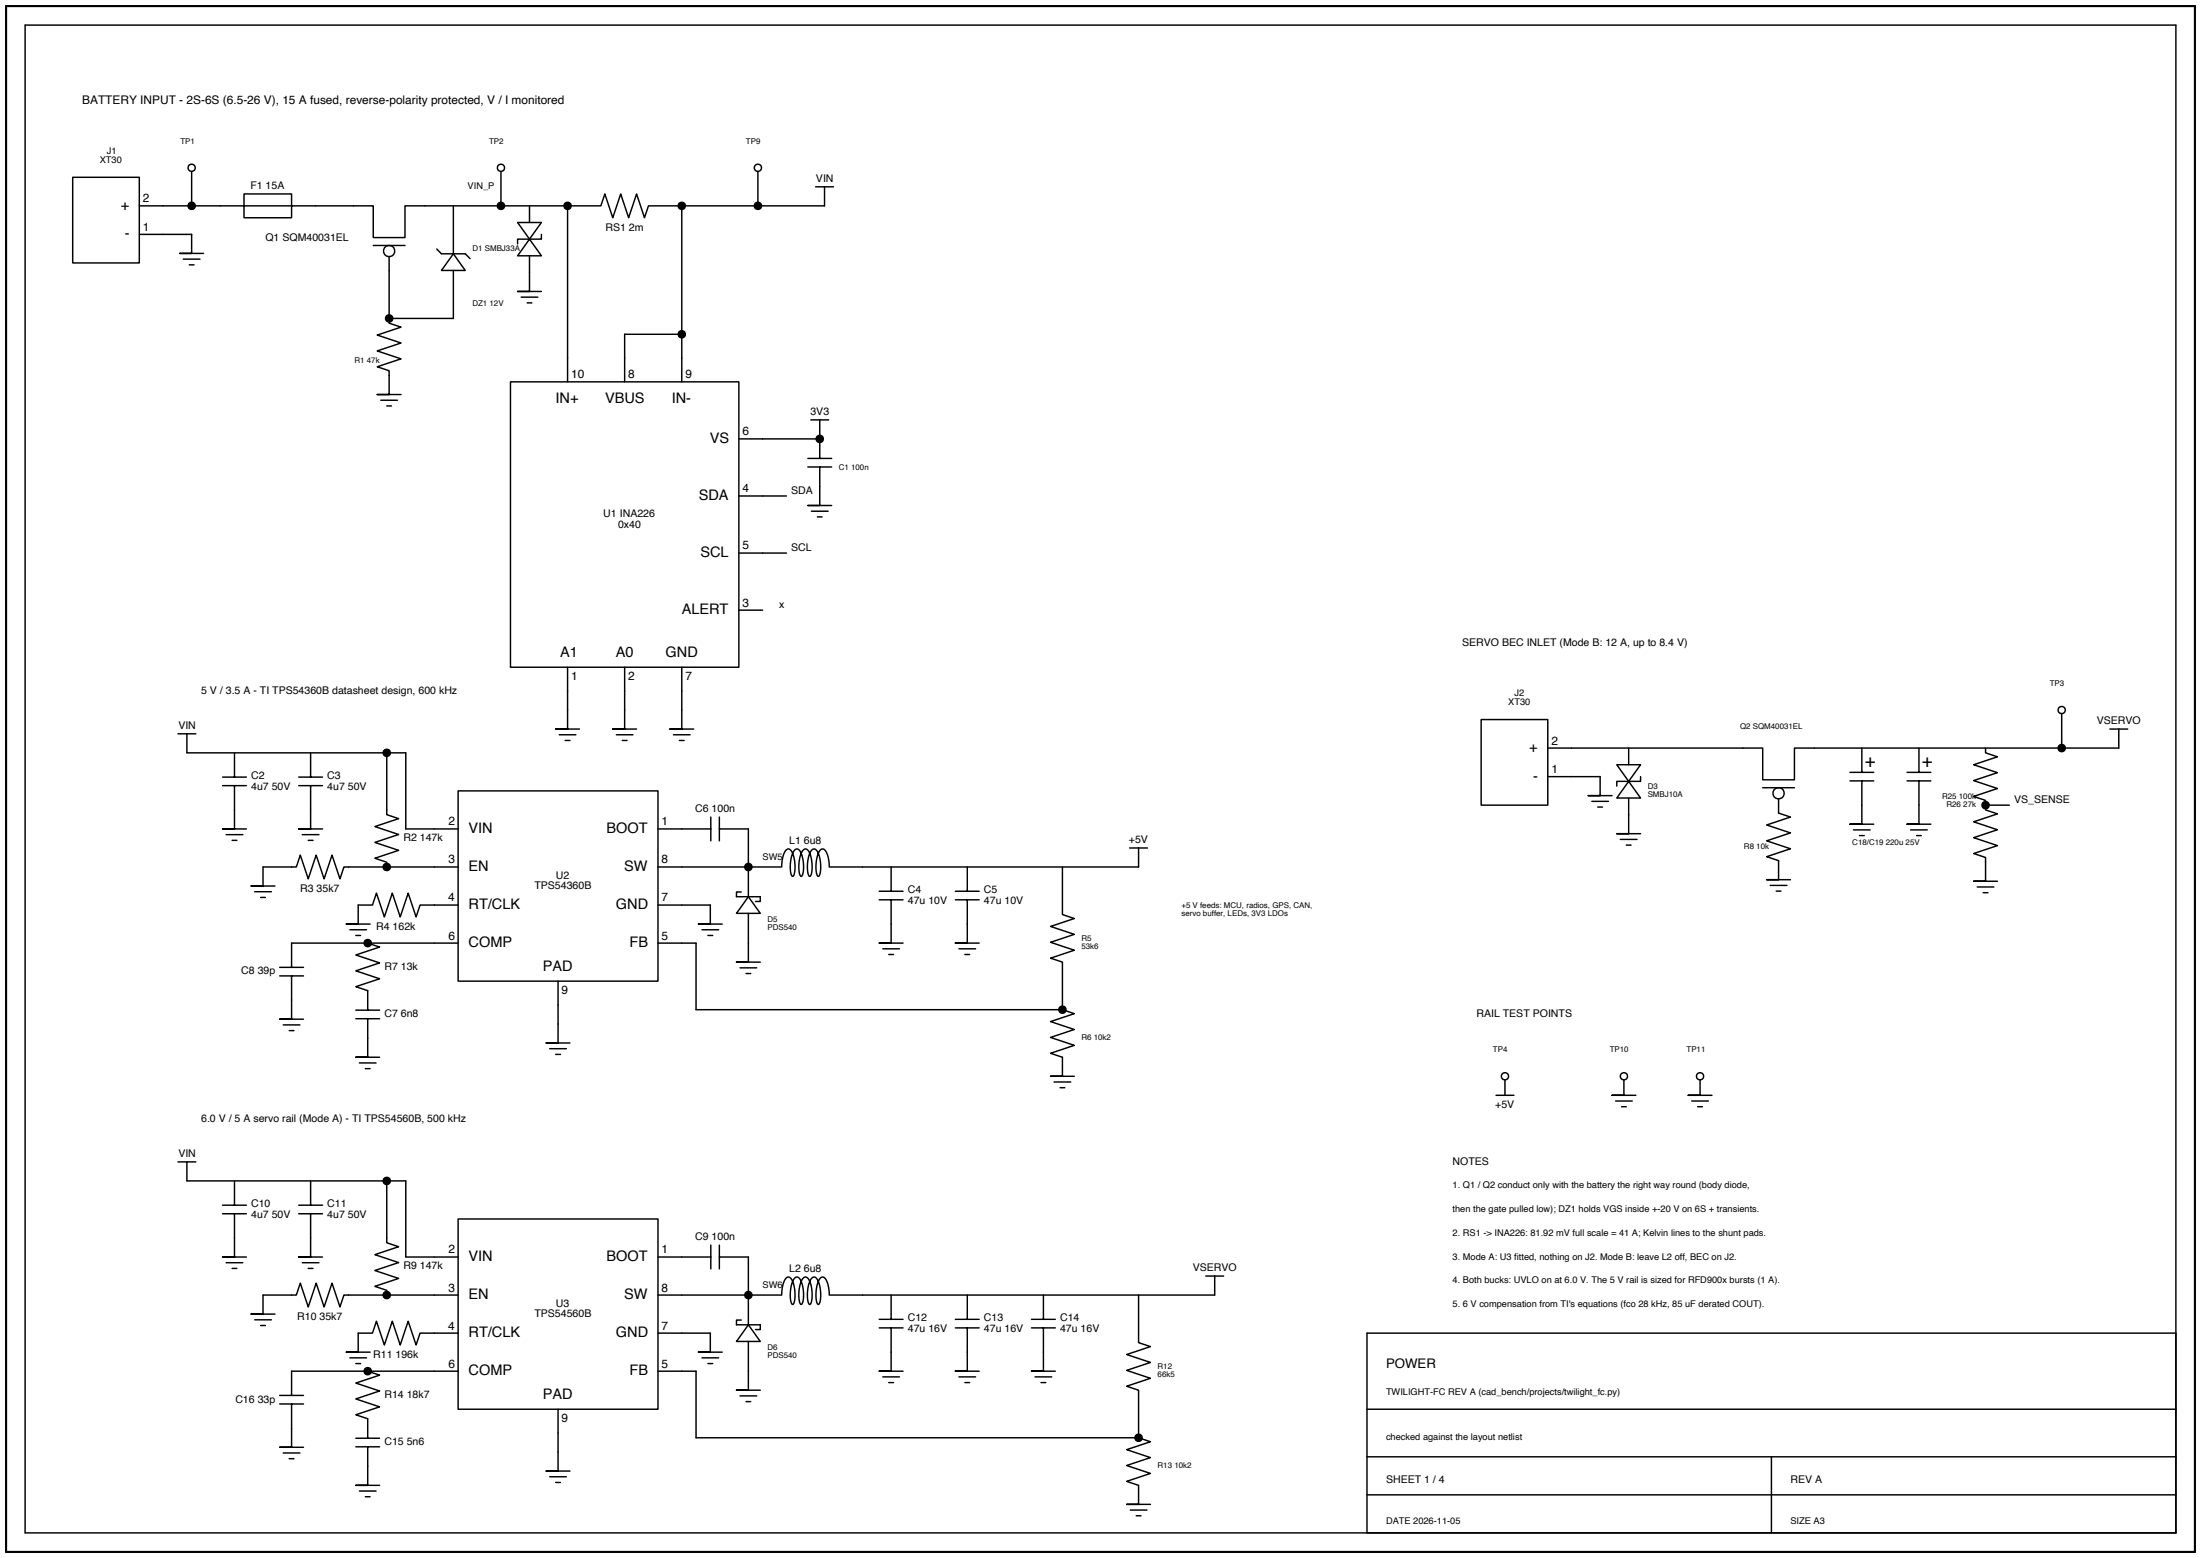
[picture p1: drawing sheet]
<svg xmlns="http://www.w3.org/2000/svg" width="587mm" height="416mm" viewBox="0 0 587 416" stroke-linecap="round" stroke-linejoin="round" font-family="sans-serif">
<g fill="none" stroke="#000" stroke-width=".39">
<path d="M6.7 6.7h574v402.6h-574zM19.4 47.3h17.8v22.9h-17.8zM37.2 55h27.9v-3.2h12.7v6.3h-12.7v-3.1h34.5v8.4h8.5v-8.4h43.4M51.2 44.8v10.2M121 55v12.8M133.7 44.8v10.2M138.1 59.4h6.4l-3.2 4.5zM141.3 55v4.4M151.5 55h8.9l1-3.2 2.1 6.3 2.2-6.3 2.1 6.3 2.1-6.3 2.1 6.3 1.1-3.1h8.9M151.5 55v47M182 55v47M202.3 44.8v10.2"/>
<path d="M217.7 49.9h4.7M220.1 49.9v5.1h-38.1M37.2 62.6h14v5.1h-3.2h6.3M48.9 69.2h4.5M50.5 70.7h1.3M99.6 65.5h8.5M103.9 68.5v16.5M116.6 66.5l1.2 1.3h6.4l1.2 1.2M121 67.8l3.2 4.4h-6.4zM121 72.2v12.8h-17.1M139.1 79.3h4.4M141.3 63.9l3.2 4.4h-6.4z"/>
<path d="M141.3 68.3v9.5h-3.2h6.4M144.5 62.6v1.3h-6.4v1.2M103.9 85v1.3l3.1 1-6.3 2.2 6.3 2.1-6.3 2.1 6.3 2.1-6.3 2.1 3.2 1.1v6.3h-3.2h6.3M140.7 80.9h1.3M182 89.3h-15.3v12.7M101.6 106.9h4.5M103.2 108.4h1.3M136.2 102h61v76.2h-61zM197.2 117.2h21.6M216.4 112.1h4.8M218.8 112.1v10.3M197.2 132.4h12.7"/>
<path d="M215.6 122.4h6.4M215.6 124.7h6.4M216.6 136.5h4.4M218.2 138h1.2M218.8 124.7v10.3h-3.2h6.4M197.2 147.7h12.7M151.5 178.2v16.5h-3.2h6.4M166.7 178.2v16.5h-3.2h6.4M182 178.2v16.5h-3.2h6.3M197.2 162.9h6.4M47.5 195.9h4.8M49.9 195.9v5.1h58.4v20.3h14"/>
<path d="M149.3 196.2h4.4M150.8 197.7h1.3M164.5 196.2h4.4M166.1 197.7h1.3M179.7 196.2h4.5M181.3 197.7h1.3M395.3 192.1h17.8v22.9h-17.8zM434.7 199.7v4.5M496.9 199.7v6.5M512.2 199.7v6.5M529.9 199.7v1.3l3.2 1.1-6.3 2.1 6.3 2.1-6.3 2.1 6.3 2.1-6.3 2.2 3.1 1v1.3M550.3 189.6v10.1"/>
<path d="M563.1 194.7h4.8M565.5 194.7v5h-86.6v8.5h-8.4v-8.5h-57.4M59.4 207.5h6.4M59.4 209.8h6.4M62.6 209.8v11.5h-3.2h6.4M62.6 201v6.5M79.7 207.5h6.4M79.7 209.8h6.4M82.9 209.8v11.5h-3.2h6.4M82.9 201v6.5M103.2 201v16.5l3.2 1.1-6.4 2.1 6.4 2.1-6.4 2.1 6.4 2.1-6.4 2.2 3.2 1v1.3M122.3 211.2h53.3v50.8h-53.3z"/>
<path d="M189.7 218.2v6.3M192 218.2v6.3M413.1 207.4h14v5h-3.2h6.3M424.9 214h4.4M426.4 215.5h1.3M431.5 204.2h6.4l-3.2 4.4zM434.7 208.6l3.2 4.5h-6.4zM434.7 213.1v9.5h-3.2h6.4M437.9 207.4v1.2h-6.4v1.3M470.5 210.3h8.4M474.7 213.3v3.8l3.2 1.1-6.4 2.1 6.4 2.1-6.4 2.1 6.4 2.1-6.4 2.1 3.2 1.1v5.1h-3.2h6.4M493.7 206.2h6.4"/>
<path d="M493.7 208.5h6.4M496.9 208.5v11.6h-3.2h6.4M509 206.2h6.3M509 208.5h6.3M512.2 208.5v11.6h-3.2h6.3M529.9 215v1.3l3.2 1-6.3 2.1 6.3 2.1-6.3 2.2 6.3 2.1-6.3 2.1 3.1 1.1v6.3h-3.1h6.3M529.9 215h6.4M60.4 222.9h4.4M61.9 224.4h1.3M68 238.1h4.4M69.6 239.6h1.2M80.7 222.9h4.4"/>
<path d="M82.3 224.4h1.2M122.3 231.5h-30.5l-1.1 3.2-2.1-6.4-2.1 6.4-2.1-6.4-2.1 6.4-2.1-6.4-1.1 3.2h-8.9v5.1h-3.2h6.4M175.6 221.3h14.1M192 221.3h7.7v18.1M197.8 238.2h-1.2v1.2h6.3v1.3h-1.3M199.7 239.4l3.2 4.5h-6.3zM234.7 238h6.3M237.8 231.5v6.5M255 238h6.3M258.2 231.5v6.5M283.6 231.5v12.7l3.1 1.1-6.3 2.1 6.3 2.1-6.3 2.1 6.3 2.1-6.3 2.1 3.2 1.1v12.7M301.5 226.4h4.8"/>
<path d="M303.9 226.4v5.1h-82.6a5.8 5.8 0 0 0-1.5-4.8 1.66 1.66 0 0 0-1.6 1.7l-.4 2.6a3.2 3.2 0 0 0 .7 3 7.2 7.2 0 0 0 0-5.9 1.3 1.3 0 0 0-1.6-1.3 7.8 7.8 0 0 0-1.3 6.3l.5 .9a5.4 5.4 0 0 0 .5-4.4 3.7 3.7 0 0 0-1.5-2.9 2.02 2.02 0 0 0-1.5 1.9l-.4 2.1a4 4 0 0 0 .6 3.3 5 5 0 0 0 .5-4.2 4 4 0 0 0-1.4-3.1 1.84 1.84 0 0 0-1.6 1.8l-.4 2.6a4 4 0 0 0 .6 2.9 3.2 3.2 0 0 0 .7-3 5.5 5.5 0 0 0-1.6-4.3 1.69 1.69 0 0 0-1.5 1.7l-.5 3.1h-33M432.5 224.1h4.4M434.1 225.7h1.2M472.5 236.4h4.4M474.1 237.9h1.2M494.7 221.6h4.4M496.3 223.1h1.3M509.9 221.6h4.5M511.5 223.1h1.3M527.7 236.8h4.5M529.3 238.4h1.3M74.6 258.3h6.4"/>
<path d="M93.4 248.3h4.4M95 249.8h1.2M98.1 251.8l3.2 1.1-6.3 2.1 6.3 2.1-6.3 2.1 6.3 2.1-6.3 2.2 3.1 1v5.2M122.3 241.7h-10.2l-1 3.1-2.2-6.3-2.1 6.3-2.1-6.3-2.1 6.3-2.1-6.3-1.1 3.2h-3.8v5h-3.2h6.4M122.3 251.8h-44.5v6.5M175.6 241.7h14v5h-3.2h6.4M175.6 251.8h10.2v17.8h97.8M187.4 248.3h4.4M188.9 249.8h1.3M197.5 258.4h4.5M199.1 259.9h1.3M199.7 243.9v13h-3.1h6.3"/>
<path d="M234.7 240.3h6.3M235.6 253.3h4.5M237.2 254.9h1.3M237.8 240.3v11.5h-3.1h6.3M255 240.3h6.3M255.9 253.3h4.5M257.5 254.9h1.3M258.2 240.3v11.5h-3.2h6.3M74.6 260.6h6.4M75.6 273.7h4.4M77.2 275.2h1.3M77.8 260.6v11.5h-3.2h6.4"/>
<path d="M95 269.7h6.3M95 272h6.3M98.1 272v10.3h-3.1h6.3M148.9 262v16.5h-3.1h6.3M283.6 269.6l3.1 1.1-6.3 2.1 6.3 2.1-6.3 2.1 6.3 2.1-6.3 2.1 3.2 1.1v5.1h-3.2h6.3M95.9 283.8h4.5M97.5 285.3h1.3M146.7 280h4.5M148.3 281.5h1.3M281.3 288.9h4.5M282.9 290.4h1.3M399.3 292.5h4.8"/>
<path d="M401.7 287.4v5.1M431.2 294h4.4M432.8 295.5h1.3M433.4 287.4v5.1h-3.2h6.4M451.5 294h4.5M453.1 295.5h1.3M453.7 287.4v5.1h-3.1h6.3M47.5 310.2h4.8M49.9 310.2v5.1h58.4v20.3h14M62.6 315.3v6.5M82.9 315.3v6.5M103.2 315.3v16.5l3.2 1.1-6.4 2.1 6.4 2.1-6.4 2.1 6.4 2.1-6.4 2.2 3.2 1v1.3"/>
<path d="M59.4 321.8h6.4M59.4 324.1h6.4M60.4 337.2h4.4M61.9 338.7h1.3M62.6 324.1v11.5h-3.2h6.4M79.7 321.8h6.4M79.7 324.1h6.4M80.7 337.2h4.4M82.3 338.7h1.2M82.9 324.1v11.5h-3.2h6.4M122.3 325.5h53.3v50.8h-53.3zM175.6 335.6h14.1"/>
<path d="M189.7 332.5v6.3M192 332.5v6.3M192 335.6h7.7v18.1M68 352.4h4.4M69.6 353.9h1.2M122.3 345.8h-30.5l-1.1 3.2-2.1-6.4-2.1 6.4-2.1-6.4-2.1 6.4-2.1-6.4-1.1 3.2h-8.9v5.1h-3.2h6.4M122.3 356h-10.2l-1 3.1-2.2-6.3-2.1 6.3-2.1-6.3-2.1 6.3-2.1-6.3-1.1 3.2h-3.8v5h-3.2h6.4M175.6 356h14v5h-3.2h6.4M197.8 352.5h-1.2v1.2h6.3v1.3h-1.3M199.7 353.7l3.2 4.5h-6.3zM199.7 358.2v13h-3.1h6.3M234.7 352.3h6.3"/>
<path d="M234.7 354.6h6.3M237.8 354.6v11.5h-3.1h6.3M237.8 345.8v6.5M255 352.3h6.3M255 354.6h6.3M258.2 354.6v11.5h-3.2h6.3M258.2 345.8v6.5M275.3 352.3h6.4M275.3 354.6h6.4M278.5 354.6v11.5h-3.2h6.4M278.5 345.8v6.5M303.9 345.8v12.7l3.2 1.1-6.4 2.1 6.4 2.1-6.4 2.1 6.4 2.1-6.4 2.1 3.2 1.1v12.7"/>
<path d="M321.8 340.7h4.8M324.2 340.7v5.1h-102.9a5.8 5.8 0 0 0-1.5-4.8 1.66 1.66 0 0 0-1.6 1.7l-.4 2.6a3.2 3.2 0 0 0 .7 3 7.2 7.2 0 0 0 0-5.9 1.3 1.3 0 0 0-1.6-1.3 7.8 7.8 0 0 0-1.3 6.3l.5 .9a5.4 5.4 0 0 0 .5-4.4 3.7 3.7 0 0 0-1.5-2.9 2.02 2.02 0 0 0-1.5 1.9l-.4 2.1a4 4 0 0 0 .6 3.3 5 5 0 0 0 .5-4.2 4 4 0 0 0-1.4-3.1 1.84 1.84 0 0 0-1.6 1.8l-.4 2.6a4 4 0 0 0 .6 2.9 3.2 3.2 0 0 0 .7-3 5.5 5.5 0 0 0-1.6-4.3 1.69 1.69 0 0 0-1.5 1.7l-.5 3.1h-33M580.7 356h-215.9v53.3M74.6 372.6h6.4M74.6 374.9h6.4M77.8 374.9v11.5h-3.2h6.4M93.4 362.6h4.4M95 364.1h1.2M98.1 366.1l3.2 1.1-6.3 2.1 6.3 2.1-6.3 2.1 6.3 2.1-6.3 2.2 3.1 1v5.2M122.3 366.1h-44.5v6.5M148.9 376.3v16.5h-3.1h6.3M175.6 366.1h10.2v17.8h118.1"/>
<path d="M187.4 362.6h4.4M188.9 364.1h1.3M197.5 372.7h4.5M199.1 374.2h1.3M235.6 367.6h4.5M237.2 369.2h1.3M255.9 367.6h4.5M257.5 369.2h1.3M276.3 367.6h4.4M277.8 369.2h1.3M364.8 376.3h215.9M75.6 388h4.4"/>
<path d="M77.2 389.5h1.3M95 384h6.3M95 386.3h6.3M95.9 398.1h4.5M97.5 399.6h1.3M98.1 386.3v10.3h-3.1h6.3M146.7 394.3h4.5M148.3 395.8h1.3M303.9 383.9l3.2 1.1-6.4 2.1 6.4 2.1-6.4 2.1 6.4 2.1-6.4 2.1 3.2 1.1v5.1h-3.2h6.4M364.8 389h215.9M364.8 399.1h215.9M472.8 389v20.3"/>
<path d="M301.7 403.2h4.4M303.2 404.7h1.3"/>
<circle cx="103.8" cy="67" r="1.49"/>
<circle cx="474.7" cy="211.8" r="1.49"/>
</g>
<path d="M1.6 1.6h584.2v412.8h-584.2z" fill="none" stroke="#000" stroke-width=".56"/>
<g fill="#fff" stroke="#000" stroke-width=".39">
<circle cx="51.1" cy="44.8" r=".96"/>
<circle cx="133.7" cy="44.8" r=".96"/>
<circle cx="202.3" cy="44.8" r=".96"/>
<circle cx="550.3" cy="189.6" r=".96"/>
<circle cx="401.7" cy="287.4" r=".96"/>
<circle cx="433.4" cy="287.4" r=".96"/>
<circle cx="453.7" cy="287.4" r=".96"/>
</g>
<g fill="#000" stroke="#000" stroke-width=".39">
<circle cx="51.1" cy="55" r=".96"/>
<circle cx="133.7" cy="55" r=".96"/>
<circle cx="151.5" cy="55" r=".96"/>
<circle cx="182" cy="55" r=".96"/>
<circle cx="202.3" cy="55" r=".96"/>
<circle cx="103.9" cy="85" r=".96"/>
<circle cx="182" cy="89.2" r=".96"/>
<circle cx="218.8" cy="117.2" r=".96"/>
<circle cx="550.3" cy="199.7" r=".96"/>
<circle cx="103.2" cy="201" r=".96"/>
<circle cx="529.9" cy="215" r=".96"/>
<circle cx="103.2" cy="231.5" r=".96"/>
<circle cx="199.7" cy="231.5" r=".96"/>
<circle cx="98.1" cy="251.8" r=".96"/>
<circle cx="283.6" cy="269.6" r=".96"/>
<circle cx="103.2" cy="315.3" r=".96"/>
<circle cx="103.2" cy="345.8" r=".96"/>
<circle cx="199.7" cy="345.8" r=".96"/>
<circle cx="98.1" cy="366.1" r=".96"/>
<circle cx="303.9" cy="383.9" r=".96"/>
</g>
<g font-size="4.9">
<text x="497.7" y="204.8">+</text>
<text x="513" y="204.8">+</text>
</g>
<g font-size="3.9">
<text x="32.2" y="56">+</text>
<text x="33.3" y="63.6">-</text>
<text x="148.3" y="107.7">IN+</text>
<text x="161.5" y="107.7">VBUS</text>
<text x="179.3" y="107.7">IN-</text>
<text x="189.4" y="118.2">VS</text>
<text x="186.5" y="133.5">SDA</text>
<text x="186.9" y="148.7">SCL</text>
<text x="181.9" y="164">ALERT</text>
<text x="149.5" y="175.4">A1</text>
<text x="164.4" y="175.4">A0</text>
<text x="177.7" y="175.4">GND</text>
<text x="408.2" y="200.8">+</text>
<text x="409.2" y="208.4">-</text>
<text x="125.1" y="222.4">VIN</text>
<text x="161.9" y="222.4">BOOT</text>
<text x="125.1" y="232.5">EN</text>
<text x="166.6" y="232.5">SW</text>
<text x="125.1" y="242.7">RT/CLK</text>
<text x="164.4" y="242.7">GND</text>
<text x="125.1" y="252.9">COMP</text>
<text x="168" y="252.9">FB</text>
<text x="144.9" y="259.2">PAD</text>
<text x="125.1" y="336.7">VIN</text>
<text x="161.9" y="336.7">BOOT</text>
<text x="125.1" y="346.8">EN</text>
<text x="166.6" y="346.8">SW</text>
<text x="125.1" y="357">RT/CLK</text>
<text x="164.4" y="357">GND</text>
<text x="125.1" y="367.2">COMP</text>
<text x="168" y="367.2">FB</text>
<text x="144.9" y="373.5">PAD</text>
</g>
<text font-size="3.5" x="369.9" y="365.2">POWER</text>
<g font-size="3.2">
<text x="21.9" y="27.9">BATTERY INPUT - 2S-6S (6.5-26 V), 15 A fused, reverse-polarity protected, V / I monitored</text>
<text x="38.1" y="54">2</text>
<text x="38.1" y="61.6">1</text>
<text x="152.4" y="101">10</text>
<text x="167.7" y="101">8</text>
<text x="182.9" y="101">9</text>
<text x="198.2" y="116.2">6</text>
<text x="198.2" y="131.5">4</text>
<text x="198.2" y="146.7">5</text>
<text x="198.2" y="162">3</text>
<text x="152.4" y="181.5">1</text>
<text x="167.7" y="181.5">2</text>
<text x="182.9" y="181.5">7</text>
<text x="414.1" y="198.8">2</text>
<text x="414.1" y="206.4">1</text>
<text x="119.7" y="220.4">2</text>
<text x="176.6" y="220.4">1</text>
<text x="119.7" y="230.5">3</text>
<text x="176.6" y="230.5">8</text>
<text x="119.7" y="240.7">4</text>
<text x="176.6" y="240.7">7</text>
<text x="119.7" y="250.9">6</text>
<text x="176.6" y="250.9">5</text>
<text x="149.9" y="265.4">9</text>
<text x="119.7" y="334.7">2</text>
<text x="176.6" y="334.7">1</text>
<text x="119.7" y="344.8">3</text>
<text x="176.6" y="344.8">8</text>
<text x="119.7" y="355">4</text>
<text x="176.6" y="355">7</text>
<text x="119.7" y="365.2">6</text>
<text x="176.6" y="365.2">5</text>
<text x="149.9" y="379.7">9</text>
</g>
<g font-size="2.8">
<text x="66.8" y="50.5">F1 15A</text>
<text x="217.8" y="48.6">VIN</text>
<text x="70.8" y="64.4">Q1 SQM40031EL</text>
<text x="161.6" y="61.6">RS1 2m</text>
<text x="216.3" y="110.8">3V3</text>
<text x="211.2" y="131.9">SDA</text>
<text x="161" y="138.1">U1 INA226</text>
<text x="164.9" y="141">0x40</text>
<text x="211.2" y="147.2">SCL</text>
<text x="207.9" y="162.4">x</text>
<text x="390.2" y="172.6">SERVO BEC INLET (Mode B: 12 A, up to 8.4 V)</text>
<text x="53.7" y="185.3">5 V / 3.5 A - TI TPS54360B datasheet design, 600 kHz</text>
<text x="47.6" y="194.7">VIN</text>
<text x="559.6" y="193.4">VSERVO</text>
<text x="67" y="208">C2</text>
<text x="87.3" y="208">C3</text>
<text x="67" y="210.8">4u7 50V</text>
<text x="87.3" y="210.8">4u7 50V</text>
<text x="537.6" y="214.5">VS_SENSE</text>
<text x="185.5" y="216.9">C6 100n</text>
<text x="107.7" y="224.6">R2 147k</text>
<text x="210.6" y="225.4">L1 6u8</text>
<text x="301.3" y="225.1">+5V</text>
<text x="80.1" y="238.1">R3 35k7</text>
<text x="142.6" y="237.5">TPS54360B</text>
<text x="148.3" y="234.7">U2</text>
<text x="242.3" y="238.5">C4</text>
<text x="262.6" y="238.5">C5</text>
<text x="242.3" y="241.3">47u 10V</text>
<text x="262.6" y="241.3">47u 10V</text>
<text x="100.4" y="248.3">R4 162k</text>
<text x="64.4" y="260.2">C8 39p</text>
<text x="102.6" y="258.9">R7 13k</text>
<text x="102.6" y="271.6">C7 6n8</text>
<text x="394.1" y="271.6">RAIL TEST POINTS</text>
<text x="53.7" y="299.6">6.0 V / 5 A servo rail (Mode A) - TI TPS54560B, 500 kHz</text>
<text x="399.1" y="295.9">+5V</text>
<text x="47.6" y="309">VIN</text>
<text x="387.7" y="311">NOTES</text>
<text x="67" y="322.3">C10</text>
<text x="87.3" y="322.3">C11</text>
<text x="67" y="325.1">4u7 50V</text>
<text x="87.3" y="325.1">4u7 50V</text>
<text x="185.5" y="331.2">C9 100n</text>
<text x="107.7" y="338.9">R9 147k</text>
<text x="210.6" y="339.7">L2 6u8</text>
<text x="318.3" y="339.4">VSERVO</text>
<text x="79.3" y="352.4">R10 35k7</text>
<text x="142.6" y="351.8">TPS54560B</text>
<text x="148.4" y="349">U3</text>
<text x="242.3" y="352.8">C12</text>
<text x="262.6" y="352.8">C13</text>
<text x="282.9" y="352.8">C14</text>
<text x="242.3" y="355.6">47u 16V</text>
<text x="262.6" y="355.6">47u 16V</text>
<text x="282.9" y="355.6">47u 16V</text>
<text x="99.6" y="362.6">R11 196k</text>
<text x="62.8" y="374.5">C16 33p</text>
<text x="102.6" y="373.2">R14 18k7</text>
<text x="102.6" y="385.9">C15 5n6</text>
<text x="369.9" y="396.1">SHEET 1 / 4</text>
<text x="477.9" y="396.1">REV A</text>
</g>
<g font-size="2.5">
<text x="28.5" y="41.1">J1</text>
<text x="26.6" y="43.5">XT30</text>
<text x="124.8" y="50.5">VIN_P</text>
<text x="404.2" y="185.8">J2</text>
<text x="402.6" y="188.3">XT30</text>
<text x="203.6" y="229.6">SW5</text>
<text x="387.7" y="317.2">1. Q1 / Q2 conduct only with the battery the right way round (body diode,</text>
<text x="387.7" y="323.6">then the gate pulled low); DZ1 holds VGS inside +-20 V on 6S + transients.</text>
<text x="387.7" y="329.9">2. RS1 -&gt; INA226: 81.92 mV full scale = 41 A; Kelvin lines to the shunt pads.</text>
<text x="387.7" y="336.3">3. Mode A: U3 fitted, nothing on J2. Mode B: leave L2 off, BEC on J2.</text>
<text x="203.6" y="343.9">SW6</text>
<text x="387.7" y="342.6">4. Both bucks: UVLO on at 6.0 V. The 5 V rail is sized for RFD900x bursts (1 A).</text>
<text x="387.7" y="349">5. 6 V compensation from TI's equations (fco 28 kHz, 85 uF derated COUT).</text>
<text x="369.9" y="372.5">TWILIGHT-FC REV A (cad_bench/projects/twilight_fc.py)</text>
<text x="369.9" y="384.6">checked against the layout netlist</text>
<text x="369.9" y="406.8">DATE 2026-11-05</text>
<text x="477.9" y="406.8">SIZE A3</text>
</g>
<g font-size="2.1">
<text x="48.1" y="38.4">TP1</text>
<text x="130.5" y="38.4">TP2</text>
<text x="199.1" y="38.4">TP9</text>
<text x="126.1" y="67">D1 SMBJ33A</text>
<text x="126.1" y="81.8">DZ1 12V</text>
<text x="94.6" y="97">R1 47k</text>
<text x="223.9" y="125.4">C1 100n</text>
<text x="547.1" y="183.2">TP3</text>
<text x="464.4" y="194.6">Q2 SQM40031EL</text>
<text x="439.8" y="210.7">D3</text>
<text x="439.8" y="212.8">SMBJ10A</text>
<text x="518.4" y="213.2">R25 100k</text>
<text x="519.5" y="215.3">R26 27k</text>
<text x="465.5" y="226.6">R8 10k</text>
<text x="494.4" y="225.7">C18/C19 220u 25V</text>
<text x="315.3" y="242.4">+5 V feeds: MCU, radios, GPS, CAN,</text>
<text x="315.3" y="244.6">servo buffer, LEDs, 3V3 LDOs</text>
<text x="204.8" y="246.2">D5</text>
<text x="204.8" y="248.4">PDS540</text>
<text x="288.6" y="251.3">R5</text>
<text x="288.6" y="253.4">53k6</text>
<text x="288.6" y="277.8">R6 10k2</text>
<text x="398.5" y="281">TP4</text>
<text x="429.7" y="281">TP10</text>
<text x="450.1" y="281">TP11</text>
<text x="204.8" y="360.5">D6</text>
<text x="204.8" y="362.7">PDS540</text>
<text x="309" y="365.6">R12</text>
<text x="309" y="367.7">66k5</text>
<text x="309" y="392.1">R13 10k2</text>
</g>
</svg>
